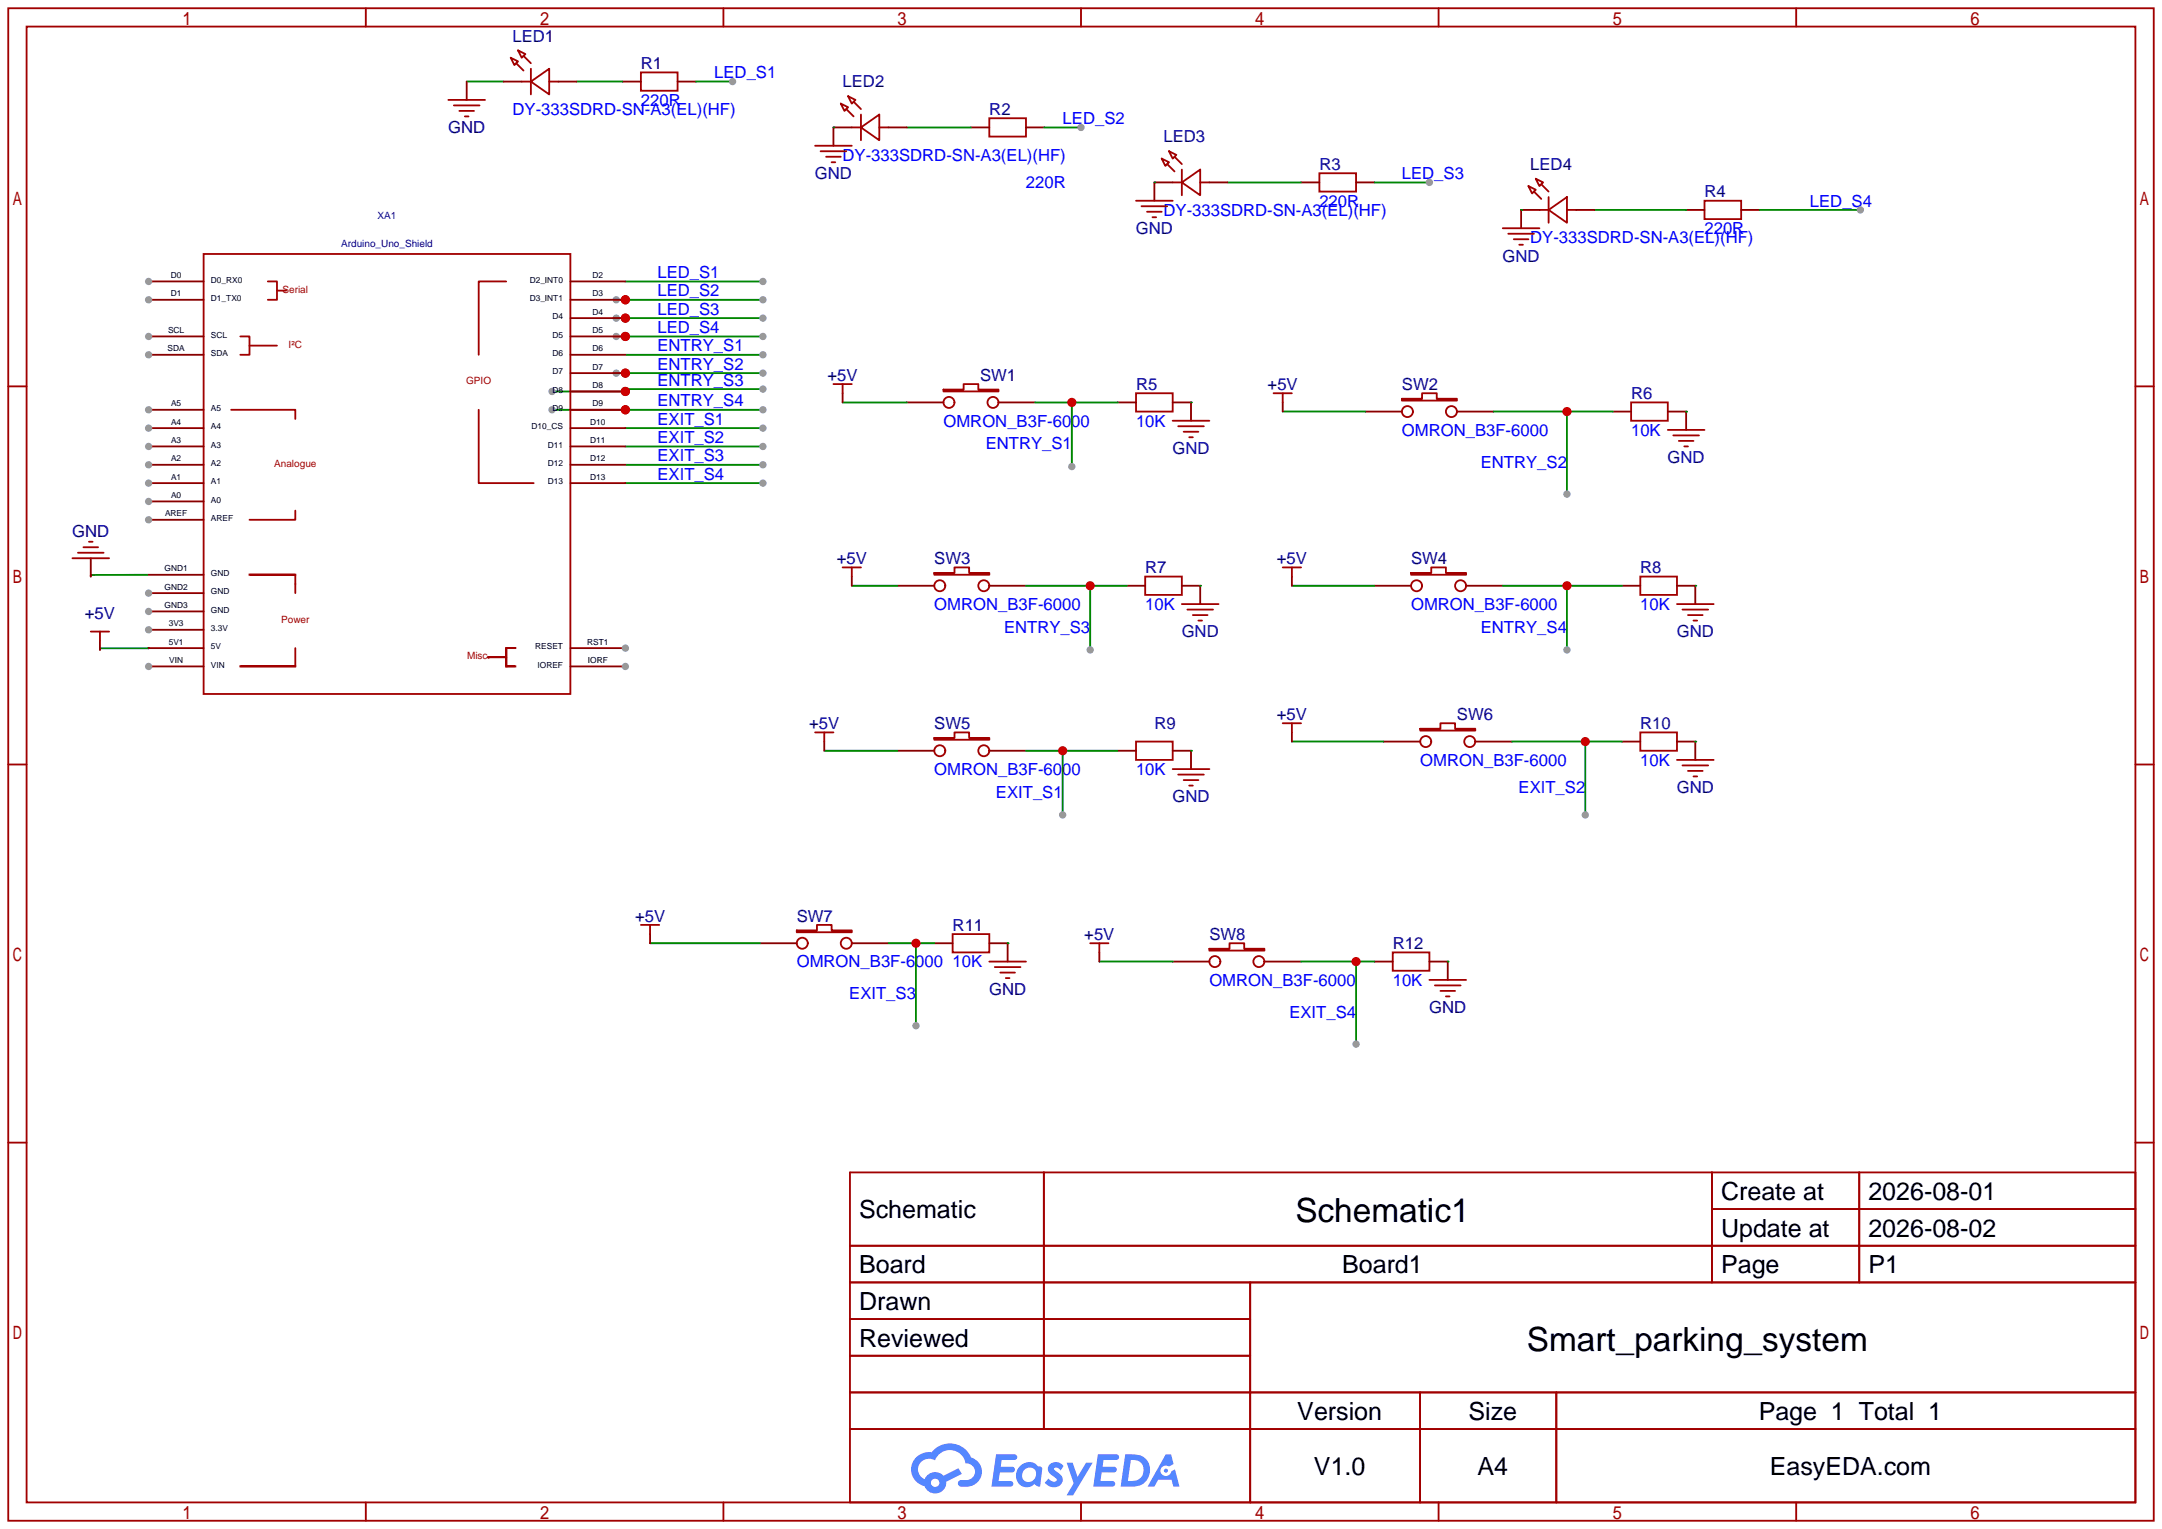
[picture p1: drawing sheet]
<svg xmlns="http://www.w3.org/2000/svg" width="299mm" height="212mm" viewBox="0 0 299 212" stroke-linecap="round" stroke-linejoin="round" font-family="sans-serif">
<g fill="none" stroke="#a10000" stroke-width=".25">
<path d="M1.1 1.1h297.2v209.6h-297.2zM3.7 3.7h292.1v204.5h-292.1zM50.7 1.1v2.6M100.2 1.1v2.6M149.7 1.1v2.6M199.3 1.1v2.6M248.8 1.1v2.6M1.1 53.5h2.6M295.8 53.5h2.5M1.1 105.9h2.6M295.8 105.9h2.5M1.1 158.3h2.6"/>
<path d="M295.8 158.3h2.5M117.7 162.4h178.1v45.8h-178.1zM117.7 172.6h178.1M117.7 177.7h178.1M144.6 162.4v35.6M173.2 177.7v30.5M237.1 162.4v15.3M237.1 167.5h58.7M257.5 162.4v15.3M117.7 182.8h55.5M117.7 192.9h178.1M117.7 187.8h55.5"/>
<path d="M117.7 198h178.1M196.7 192.9v15.3M215.6 192.9v15.3M50.7 208.2v2.5M100.2 208.2v2.5M149.7 208.2v2.5M199.3 208.2v2.5M248.8 208.2v2.5"/>
</g>
<g fill="#5487ff">
<path d="M145.5 202.8a1.3 1.3 0 0 1 1.8 .3l-.4 .6a.54 .54 0 0 0-.9-.2v.1a2.71 2.71 0 0 1 1.2 1.2 1.27 1.27 0 0 1-.9 1.2 1.27 1.27 0 0 1-1.4-.4l-.2-.2 .5-.6a.7 .7 0 0 0 1.2 .3l-.1-.2a2.92 2.92 0 0 1-1.1-1.2 .84 .84 0 0 1 .3-.9z"/>
<path d="M147.7 202.7h.9l.7 1.9 1.1-1.9h.9l-2.7 4.5h-.9l1-1.7z"/>
<path d="M138 201.5h1.6a1.31 1.31 0 0 1 1.2 .2 .4 .4 0 0 1-.3 .6h-1.8l-.1 .9h1.6a.4 .4 0 0 1 .4 .4 .4 .4 0 0 1-.4 .4h-1.7l-.2 1.2h.8a1.23 1.23 0 0 1 1.2 .2 .39 .39 0 0 1-.3 .6h-2.7z"/>
<path d="M152.1 201.5h1.6a1.32 1.32 0 0 1 1.3 .2 .39 .39 0 0 1-.4 .6h-1.7l-.2 .9h1.7a.4 .4 0 0 1 .3 .4 .4 .4 0 0 1-.4 .4h-1.7l-.2 1.2h.8a1.23 1.23 0 0 1 1.2 .2 .39 .39 0 0 1-.3 .6h-2.7z"/>
<path d="M161.5 201.5h.7l.4 1.3-.7 .4a.75 .75 0 0 0-1.1 .3 .75 .75 0 0 0 .5 1 .75 .75 0 0 0 .9-.6l.6-.3 .6 2.4h-.9l-.2-1h-1.9l-.5 1h-.9z"/>
<path d="M155.9 201.5l-.7 4.5a6.3 6.3 0 0 0 2.9-.3 2.26 2.26 0 0 0 1.1-2.8 2.26 2.26 0 0 0-2.6-1.4zM156.6 202.3a1.47 1.47 0 0 1 1.8 1.3 1.47 1.47 0 0 1-1.5 1.6h-.7z"/>
<path d="M141.3 203.1a1.62 1.62 0 0 0-.4 2.1 1.62 1.62 0 0 0 2 .7l.4-.3 .3 .3 .5 .1 .3-2.5-.2-.3h-.2a.57 .57 0 0 1-.6-.4 1.73 1.73 0 0 0-2.1 .3zM141.9 203.6a.95 .95 0 0 1 1.4 0 .95 .95 0 0 1 0 1.3 .96 .96 0 0 1-1.5 .2 .96 .96 0 0 1 .1-1.5z"/>
<path d="M126.9 201.9a2.37 2.37 0 0 0 1.2 4 1.54 1.54 0 0 0 1.7 1 1.54 1.54 0 0 0 1.3-1.6l2.1-1.1-.5-.8-2 1.1a1.57 1.57 0 0 0-2.6 .4 1.5 1.5 0 0 1-.8-2.1 1.5 1.5 0 0 1 2.2-.5 2.23 2.23 0 0 1 2.3-1.4 2.23 2.23 0 0 1 2 1.8 1.16 1.16 0 0 1 1.2 1.1 1.16 1.16 0 0 1-1 1.3h-.7a.47 .47 0 0 0-.6 .3 .47 .47 0 0 0 .4 .6 2.33 2.33 0 0 0 2.9-2.1 2.1 2.1 0 0 0-1.5-2 3.2 3.2 0 0 0-5.4-.7h-.4a2.55 2.55 0 0 0-1.8 .7zM129 205.4a.58 .58 0 0 1 1.1 0 .58 .58 0 0 1-1.1 0z"/>
<circle cx="161.5" cy="203.8" r=".28"/>
</g>
<g fill="none" stroke="#a10000" stroke-width=".25">
<path d="M88.8 10h5.1v2.6h-5.1zM137 16.4h5.1v2.5h-5.1zM182.8 24h5v2.5h-5zM236.1 27.8h5.1v2.6h-5.1zM130.7 54h2.8v-.8h2v.8h2.8v.2h-7.6zM157.4 54.5h5v2.5h-5zM194.2 55.2h2.8v-.7h2v.7h2.8v.3h-7.6zM225.9 55.8h5.1v2.5h-5.1zM129.4 79.4h2.8v-.8h2v.8h2.8v.2h-7.6zM158.6 79.9h5.1v2.5h-5.1zM195.5 79.4h2.7v-.8h2.1v.8h2.8v.2h-7.6zM227.2 79.9h5.1v2.5h-5.1z"/>
<path d="M129.4 102.2h2.8v-.7h2v.7h2.8v.3h-7.6zM157.4 102.7h5v2.6h-5zM196.7 101h2.8v-.8h2v.8h2.8v.2h-7.6zM227.2 101.5h5.1v2.5h-5.1zM110.4 128.9h2.8v-.8h2v.8h2.8v.3h-7.6zM132 129.4h5v2.6h-5zM167.5 131.4h2.8v-.7h2v.7h2.8v.3h-7.6zM192.9 132h5.1v2.5h-5.1z"/>
<circle cx="131.4" cy="55.8" r=".76"/>
<circle cx="137.5" cy="55.8" r=".76"/>
<circle cx="194.9" cy="57" r=".76"/>
<circle cx="201" cy="57" r=".76"/>
<circle cx="130.2" cy="81.2" r=".76"/>
<circle cx="136.3" cy="81.2" r=".76"/>
<circle cx="196.2" cy="81.2" r=".76"/>
<circle cx="202.3" cy="81.2" r=".76"/>
<circle cx="130.2" cy="104" r=".76"/>
<circle cx="136.3" cy="104" r=".76"/>
<circle cx="197.5" cy="102.7" r=".76"/>
<circle cx="203.6" cy="102.7" r=".76"/>
<circle cx="111.1" cy="130.7" r=".76"/>
<circle cx="117.2" cy="130.7" r=".76"/>
<circle cx="168.3" cy="133.2" r=".76"/>
<circle cx="174.4" cy="133.2" r=".76"/>
</g>
<g fill="none" stroke="#870000" stroke-width=".25">
<path d="M86.2 11.3h2.6M93.9 11.3h2.5M134.5 17.7h2.5M142.1 17.7h2.6M180.2 25.3h2.6M187.8 25.3h2.6M233.6 29.1h2.5M241.2 29.1h2.5M125.6 55.8h5.1M138.3 55.8h5.1M154.8 55.8h2.6M162.4 55.8h2.6"/>
<path d="M189.1 57h5.1M201.8 57h5.1M223.4 57h2.5M231 57h2.6M124.3 81.2h5.1M137 81.2h5.1M156.1 81.2h2.5M163.7 81.2h2.5M190.4 81.2h5.1M203.1 81.2h5.1M224.7 81.2h2.5M232.3 81.2h2.5"/>
<path d="M124.3 104h5.1M137 104h5.1M154.8 104h2.6M162.4 104h2.6M191.6 102.7h5.1M204.3 102.7h5.1M224.7 102.7h2.5M232.3 102.7h2.5M105.3 130.7h5.1M118 130.7h5.1M129.4 130.7h2.6M137 130.7h2.6"/>
<path d="M162.4 133.2h5.1M175.1 133.2h5.1M190.4 133.2h2.5M198 133.2h2.5"/>
</g>
<path d="M86.6 39h19.1" fill="none" stroke="#008700" stroke-width=".25"/>
<circle cx="105.7" cy="39" r=".51" fill="#999"/>
<path d="M85.4 41.5h20.3" fill="none" stroke="#008700" stroke-width=".25"/>
<circle cx="86.6" cy="41.5" r=".63" fill="#c00"/>
<g fill="#999">
<circle cx="105.7" cy="41.5" r=".51"/>
<circle cx="85.4" cy="41.5" r=".51"/>
</g>
<path d="M85.4 44.1h20.3" fill="none" stroke="#008700" stroke-width=".25"/>
<circle cx="86.6" cy="44.1" r=".63" fill="#c00"/>
<g fill="#999">
<circle cx="105.7" cy="44.1" r=".51"/>
<circle cx="85.4" cy="44.1" r=".51"/>
</g>
<path d="M85.4 46.6h20.3" fill="none" stroke="#008700" stroke-width=".25"/>
<circle cx="86.6" cy="46.6" r=".63" fill="#c00"/>
<g fill="#999">
<circle cx="85.4" cy="46.6" r=".51"/>
<circle cx="105.7" cy="46.6" r=".51"/>
</g>
<path d="M86.6 49.2h19.1" fill="none" stroke="#008700" stroke-width=".25"/>
<circle cx="105.7" cy="49.2" r=".51" fill="#999"/>
<path d="M85.4 51.7h20.3" fill="none" stroke="#008700" stroke-width=".25"/>
<circle cx="86.6" cy="51.7" r=".63" fill="#c00"/>
<g fill="#999">
<circle cx="85.4" cy="51.7" r=".51"/>
<circle cx="105.7" cy="51.7" r=".51"/>
</g>
<path d="M105.7 53.9h-19.1v.3h-10.1" fill="none" stroke="#008700" stroke-width=".25"/>
<circle cx="86.6" cy="54.2" r=".63" fill="#c00"/>
<g fill="#999">
<circle cx="105.7" cy="53.9" r=".51"/>
<circle cx="76.5" cy="54.2" r=".51"/>
</g>
<path d="M76.5 56.8h29.2" fill="none" stroke="#008700" stroke-width=".25"/>
<circle cx="86.6" cy="56.8" r=".63" fill="#c00"/>
<g fill="#999">
<circle cx="76.5" cy="56.8" r=".51"/>
<circle cx="105.7" cy="56.8" r=".51"/>
</g>
<path d="M86.6 59.3h19.1" fill="none" stroke="#008700" stroke-width=".25"/>
<circle cx="105.7" cy="59.3" r=".51" fill="#999"/>
<path d="M86.6 61.9h19.1" fill="none" stroke="#008700" stroke-width=".25"/>
<circle cx="105.7" cy="61.9" r=".51" fill="#999"/>
<path d="M86.6 64.4h19.1" fill="none" stroke="#008700" stroke-width=".25"/>
<circle cx="105.7" cy="64.4" r=".51" fill="#999"/>
<path d="M86.6 66.9h19.1" fill="none" stroke="#008700" stroke-width=".25"/>
<circle cx="105.7" cy="66.9" r=".51" fill="#999"/>
<path d="M96.4 11.3h5.1" fill="none" stroke="#008700" stroke-width=".25"/>
<circle cx="101.5" cy="11.3" r=".51" fill="#999"/>
<path d="M64.6 11.3h5.1M79.9 11.3h6.3M125.6 17.7h8.9M144.7 17.7h5" fill="none" stroke="#008700" stroke-width=".25"/>
<circle cx="149.7" cy="17.7" r=".51" fill="#999"/>
<path d="M170.1 25.3h10.1M190.4 25.3h7.6" fill="none" stroke="#008700" stroke-width=".25"/>
<circle cx="198" cy="25.3" r=".51" fill="#999"/>
<path d="M220.9 29.1h12.7M243.7 29.1h14" fill="none" stroke="#008700" stroke-width=".25"/>
<circle cx="257.7" cy="29.1" r=".51" fill="#999"/>
<path d="M116.7 55.8h8.9M177.7 57h11.4M118 81.2h6.3M178.9 81.2h11.5M114.2 104h10.1M178.9 102.7h12.7M90 130.7h15.3M123.1 130.7h6.3M126.9 130.7v11.4M152.3 133.2h10.1" fill="none" stroke="#008700" stroke-width=".25"/>
<circle cx="126.9" cy="130.7" r=".63" fill="#c00"/>
<circle cx="126.9" cy="142.1" r=".51" fill="#999"/>
<path d="M180.2 133.2h10.2M187.8 133.2v11.5" fill="none" stroke="#008700" stroke-width=".25"/>
<circle cx="187.8" cy="133.2" r=".63" fill="#c00"/>
<circle cx="187.8" cy="144.7" r=".51" fill="#999"/>
<path d="M142.1 104h12.7M147.2 104v8.9" fill="none" stroke="#008700" stroke-width=".25"/>
<circle cx="147.2" cy="104" r=".63" fill="#c00"/>
<circle cx="147.2" cy="112.9" r=".51" fill="#999"/>
<path d="M209.4 102.7h15.3M219.6 102.7v10.2" fill="none" stroke="#008700" stroke-width=".25"/>
<circle cx="219.6" cy="102.7" r=".63" fill="#c00"/>
<circle cx="219.6" cy="112.9" r=".51" fill="#999"/>
<path d="M142.1 81.2h14M151 81.2v8.8" fill="none" stroke="#008700" stroke-width=".25"/>
<circle cx="151" cy="81.2" r=".63" fill="#c00"/>
<circle cx="151" cy="90" r=".51" fill="#999"/>
<path d="M208.2 81.2h16.5M217 81.2v8.8" fill="none" stroke="#008700" stroke-width=".25"/>
<circle cx="217" cy="81.2" r=".63" fill="#c00"/>
<circle cx="217" cy="90" r=".51" fill="#999"/>
<path d="M143.4 55.8h11.4M148.5 55.8v8.8" fill="none" stroke="#008700" stroke-width=".25"/>
<circle cx="148.5" cy="55.8" r=".63" fill="#c00"/>
<circle cx="148.5" cy="64.6" r=".51" fill="#999"/>
<path d="M206.9 57h16.5M217 57v11.5" fill="none" stroke="#008700" stroke-width=".25"/>
<circle cx="217" cy="57" r=".63" fill="#c00"/>
<circle cx="217" cy="68.5" r=".51" fill="#999"/>
<g fill="none" stroke="#a10000" stroke-width=".25">
<path d="M62.1 13.8h5.1M62.9 14.6h3.5M63.6 15.4h2.1M64.4 16.1h.5M70.7 8l1.1 .5-.6 .5zM71.5 8.8l1 1M71.8 7l1 .5-.5 .5zM72.3 11.3h1.2M72.5 7.7l1 1.1M73.5 11.3l2.6-1.8v3.6zM73.5 9.5v3.6M76.1 11.3h1.2"/>
<path d="M116.5 14.4l1 .5-.5 .5zM117.2 15.1l1 1M117.5 13.3l1 .5-.5 .6zM118 17.7h1.3M118.2 14.1l1.1 1M119.3 17.7l2.5-1.8v3.5zM119.3 15.9v3.5M121.8 17.7h1.3M28.2 35.2h50.8v60.9h-50.8zM37.1 39h1.3v2.5h-1.3M70.1 39h-3.8v10.2M112.9 20.2h5.1"/>
<path d="M113.7 21h3.5M114.4 21.7h2.1M115.2 22.5h.5M157.4 27.8h5M158.1 28.6h3.6M158.9 29.3h2M159.6 30.1h.5M160.9 22l1 .5-.5 .5zM161.7 22.7l1 1M161.9 21l1 .5-.5 .5zM162.4 25.3h1.3M162.7 21.7l1 1"/>
<path d="M163.7 25.3l2.5-1.8v3.6zM163.7 23.5v3.6M166.2 25.3h1.3M208.2 31.6h5M208.9 32.4h3.6M209.7 33.1h2M210.4 33.9h.5M211.7 25.8l1 .5-.5 .5zM212.5 26.5l1 1.1M212.7 24.8l1 .5-.5 .5zM213.2 29.1h1.3M213.5 25.5l1 1"/>
<path d="M214.5 29.1l2.5-1.8v3.6zM214.5 27.3v3.6M217 29.1h1.3M32 56.8h8.9v1.2M33.3 46.6h1.3v2.6h-1.3M34.6 47.9h3.8M38.4 40.3h1.2M66.3 56.8v10.1h7.6M115.4 53.2h2.6M116.7 53.2v1.3M162.4 58.3h5.1M163.2 59.1h3.6"/>
<path d="M164 59.8h2M176.4 54.5h2.5M177.7 54.5v1.3M231 59.6h5.1M10 77.3h5.1M10.8 76.6h3.6M11.6 75.8h2M12.3 75.1h.5M34.6 79.6h6.3zM40.9 70.7v1.3h-6.3M40.9 79.6v2.6M116.7 78.6h2.6"/>
<path d="M118 78.6v1.3M164.7 60.6h.5M177.7 78.6h2.5M178.9 78.6v1.3M231.8 60.3h3.5M232.5 61.1h2.1M233.3 61.8h.5M12.6 87.5h2.5M13.8 87.5v1.3M33.3 92.3h7.6zM40.9 89.8v2.5M67.6 91l2.5 .1z"/>
<path d="M70.1 89.8v2.5zM70.1 92.3h1.3zM70.1 89.8h1.3zM163.7 83.7h5.1M164.5 84.5h3.5M165.2 85.2h2.1M166 86h.5M232.3 83.7h5.1M233 84.5h3.6M233.8 85.2h2M234.6 86h.5M112.9 101.5h2.5"/>
<path d="M114.2 101.5v1.2M162.4 106.6h5.1M163.2 107.3h3.6M164 108.1h2M164.7 108.8h.5M177.7 100.2h2.5M178.9 100.2v1.3M232.3 105.3h5.1M233 106h3.6M233.8 106.8h2M234.6 107.6h.5M88.8 128.1h2.5"/>
<path d="M90 128.1v1.3M137 133.2h5.1M137.8 134h3.6M138.6 134.7h2M139.3 135.5h.5M151 130.7h2.5M152.3 130.7v1.3M198 135.8h5.1M198.8 136.5h3.5M199.5 137.3h2M200.3 138h.5"/>
</g>
<g fill="none" stroke="#870000" stroke-width=".25">
<path d="M64.6 11.3v2.5M69.7 11.3h2.6M77.3 11.3h2.6M118 17.7h-2.6v2.5M123.1 17.7h2.5M162.4 25.3h-2.5v2.5M167.5 25.3h2.6M213.2 29.1h-2.5v2.5M218.3 29.1h2.6M116.7 54.5v1.3M165 55.8v2.5M177.7 55.8v1.2"/>
<path d="M233.6 57v2.6M12.6 77.3v2.6M118 79.9v1.3M178.9 79.9v1.3M13.8 88.8v1.2M20.6 87.3h7.6M166.2 81.2v2.5M234.8 81.2v2.5M114.2 102.7v1.3M165 104v2.6M178.9 101.5v1.2M234.8 102.7v2.6"/>
<path d="M90 129.4v1.3M139.6 130.7v2.5M152.3 132v1.2M200.5 133.2v2.6"/>
</g>
<g fill="none" stroke="#008700" stroke-width=".25">
<path d="M115.4 17.7h.1M159.9 25.3h.1M210.7 29.1h.1M165 55.8h.1M233.6 57h.1M20.6 79.6l-8 .1v.2M20.6 89.7v.1h-6.8v.2M166.2 81.2h.1M234.8 81.2h.1M165 104h.1M234.8 102.7h.1M139.6 130.7h.1"/>
<path d="M200.5 133.2h.1"/>
</g>
<circle cx="20.6" cy="87.3" r=".51" fill="#999"/>
<path d="M20.6 69.5h7.6M20.6 89.8h7.6" fill="none" stroke="#870000" stroke-width=".25"/>
<circle cx="20.6" cy="69.5" r=".51" fill="#999"/>
<path d="M20.6 66.9h7.6" fill="none" stroke="#870000" stroke-width=".25"/>
<circle cx="20.6" cy="66.9" r=".51" fill="#999"/>
<path d="M20.6 64.4h7.6" fill="none" stroke="#870000" stroke-width=".25"/>
<circle cx="20.6" cy="64.4" r=".51" fill="#999"/>
<path d="M20.6 61.9h7.6" fill="none" stroke="#870000" stroke-width=".25"/>
<circle cx="20.6" cy="61.9" r=".51" fill="#999"/>
<path d="M20.6 59.3h7.6" fill="none" stroke="#870000" stroke-width=".25"/>
<circle cx="20.6" cy="59.3" r=".51" fill="#999"/>
<path d="M20.6 56.8h7.6" fill="none" stroke="#870000" stroke-width=".25"/>
<circle cx="20.6" cy="56.8" r=".51" fill="#999"/>
<path d="M20.6 72h7.6" fill="none" stroke="#870000" stroke-width=".25"/>
<circle cx="20.6" cy="72" r=".51" fill="#999"/>
<path d="M20.6 39h7.6" fill="none" stroke="#870000" stroke-width=".25"/>
<circle cx="20.6" cy="39" r=".51" fill="#999"/>
<path d="M20.6 41.5h7.6" fill="none" stroke="#870000" stroke-width=".25"/>
<circle cx="20.6" cy="41.5" r=".51" fill="#999"/>
<path d="M79 39h7.6M79 59.3h7.6M79 41.5h7.6M79 61.9h7.6M79 64.4h7.6M79 66.9h7.6" fill="none" stroke="#870000" stroke-width=".25"/>
<circle cx="86.6" cy="41.5" r=".63" fill="#c00"/>
<path d="M79 44.1h7.6" fill="none" stroke="#870000" stroke-width=".25"/>
<circle cx="86.6" cy="44.1" r=".63" fill="#c00"/>
<path d="M79 46.6h7.6" fill="none" stroke="#870000" stroke-width=".25"/>
<circle cx="86.6" cy="46.6" r=".63" fill="#c00"/>
<path d="M79 49.2h7.6M79 51.7h7.6" fill="none" stroke="#870000" stroke-width=".25"/>
<circle cx="86.6" cy="51.7" r=".63" fill="#c00"/>
<path d="M79 54.2h7.6" fill="none" stroke="#870000" stroke-width=".25"/>
<circle cx="86.6" cy="54.2" r=".63" fill="#c00"/>
<path d="M79 56.8h7.6" fill="none" stroke="#870000" stroke-width=".25"/>
<circle cx="86.6" cy="56.8" r=".63" fill="#c00"/>
<path d="M20.6 79.6h7.6M20.6 82.2h7.6" fill="none" stroke="#870000" stroke-width=".25"/>
<circle cx="20.6" cy="82.2" r=".51" fill="#999"/>
<path d="M20.6 84.7h7.6" fill="none" stroke="#870000" stroke-width=".25"/>
<circle cx="20.6" cy="84.7" r=".51" fill="#999"/>
<path d="M79 92.3h7.6" fill="none" stroke="#870000" stroke-width=".25"/>
<circle cx="86.6" cy="92.3" r=".51" fill="#999"/>
<path d="M79 89.8h7.6" fill="none" stroke="#870000" stroke-width=".25"/>
<circle cx="86.6" cy="89.8" r=".51" fill="#999"/>
<path d="M20.6 46.6h7.6" fill="none" stroke="#870000" stroke-width=".25"/>
<circle cx="20.6" cy="46.6" r=".51" fill="#999"/>
<path d="M20.6 49.2h7.6" fill="none" stroke="#870000" stroke-width=".25"/>
<circle cx="20.6" cy="49.2" r=".51" fill="#999"/>
<path d="M20.6 92.3h7.6" fill="none" stroke="#870000" stroke-width=".25"/>
<circle cx="20.6" cy="92.3" r=".51" fill="#999"/>
<g font-size="4.6">
<text x="179.4" y="169.4">Schematic1</text>
<text x="211.5" y="187.1">Smart_parking_system</text>
</g>
<g font-size="3.5">
<text x="238.4" y="166.2">Create at</text>
<text x="258.8" y="166.2">2026-08-01</text>
<text x="119" y="168.8">Schematic</text>
<text x="238.4" y="171.3">Update at</text>
<text x="258.8" y="171.3">2026-08-02</text>
<text x="119" y="176.4">Board</text>
<text x="185.9" y="176.4">Board1</text>
<text x="238.4" y="176.4">Page</text>
<text x="258.8" y="176.4">P1</text>
<text x="119" y="181.5">Drawn</text>
<text x="119" y="186.6">Reviewed</text>
<text x="179.7" y="196.7">Version</text>
<text x="203.4" y="196.7">Size</text>
<text x="243.6" y="196.7">Page 1 Total 1</text>
<text x="182" y="204.3">V1.0</text>
<text x="204.7" y="204.3">A4</text>
<text x="245.1" y="204.3">EasyEDA.com</text>
</g>
<g font-size="2.3" fill="#000080">
<text x="71" y="5.8">LED1</text>
<text x="88.8" y="9.6">R1</text>
<text x="116.7" y="12.1">LED2</text>
<text x="137" y="15.9">R2</text>
<text x="62.1" y="18.5">GND</text>
<text x="161.2" y="19.7">LED3</text>
<text x="182.8" y="23.5">R3</text>
<text x="212" y="23.5">LED4</text>
<text x="112.9" y="24.8">GND</text>
<text x="236.1" y="27.4">R4</text>
<text x="157.3" y="32.4">GND</text>
<text x="208.1" y="36.2">GND</text>
<text x="114.6" y="52.8">+5V</text>
<text x="135.8" y="52.8">SW1</text>
<text x="157.4" y="54">R5</text>
<text x="175.6" y="54">+5V</text>
<text x="194.2" y="54">SW2</text>
<text x="225.9" y="55.3">R6</text>
<text x="162.4" y="62.9">GND</text>
<text x="231" y="64.2">GND</text>
<text x="10" y="74.3">GND</text>
<text x="115.9" y="78.2">+5V</text>
<text x="129.4" y="78.2">SW3</text>
<text x="158.6" y="79.4">R7</text>
<text x="176.9" y="78.2">+5V</text>
<text x="195.5" y="78.2">SW4</text>
<text x="227.2" y="79.4">R8</text>
<text x="11.8" y="85.8">+5V</text>
<text x="163.7" y="88.3">GND</text>
<text x="232.3" y="88.3">GND</text>
<text x="112.1" y="101">+5V</text>
<text x="129.4" y="101">SW5</text>
<text x="159.9" y="101">R9</text>
<text x="176.9" y="99.7">+5V</text>
<text x="201.8" y="99.7">SW6</text>
<text x="227.2" y="101">R10</text>
<text x="162.4" y="111.2">GND</text>
<text x="232.3" y="109.9">GND</text>
<text x="88" y="127.7">+5V</text>
<text x="110.4" y="127.7">SW7</text>
<text x="132" y="129">R11</text>
<text x="150.2" y="130.2">+5V</text>
<text x="167.5" y="130.2">SW8</text>
<text x="192.9" y="131.5">R12</text>
<text x="137" y="137.8">GND</text>
<text x="198" y="140.4">GND</text>
</g>
<g font-size="2.3" fill="#00f">
<text x="98.9" y="10.8">LED_S1</text>
<text x="71" y="15.9">DY-333SDRD-SN-A3(EL)(HF)</text>
<text x="88.8" y="14.7">220R</text>
<text x="147.2" y="17.2">LED_S2</text>
<text x="116.7" y="22.3">DY-333SDRD-SN-A3(EL)(HF)</text>
<text x="142.1" y="26.1">220R</text>
<text x="161.2" y="29.9">DY-333SDRD-SN-A3(EL)(HF)</text>
<text x="182.8" y="28.6">220R</text>
<text x="194.2" y="24.8">LED_S3</text>
<text x="250.7" y="28.6">LED_S4</text>
<text x="212" y="33.7">DY-333SDRD-SN-A3(EL)(HF)</text>
<text x="236.1" y="32.4">220R</text>
<text x="91.1" y="38.5">LED_S1</text>
<text x="91.1" y="41.1">LED_S2</text>
<text x="91.1" y="43.6">LED_S3</text>
<text x="91.1" y="46.2">LED_S4</text>
<text x="91.1" y="48.7">ENTRY_S1</text>
<text x="91.1" y="51.2">ENTRY_S2</text>
<text x="91.1" y="53.4">ENTRY_S3</text>
<text x="91.1" y="56.3">ENTRY_S4</text>
<text x="91.1" y="58.9">EXIT_S1</text>
<text x="130.7" y="59.1">OMRON_B3F-6000</text>
<text x="157.4" y="59.1">10K</text>
<text x="91.1" y="61.4">EXIT_S2</text>
<text x="91.1" y="63.9">EXIT_S3</text>
<text x="136.5" y="62.3">ENTRY_S1</text>
<text x="194.2" y="60.4">OMRON_B3F-6000</text>
<text x="205.1" y="64.8">ENTRY_S2</text>
<text x="225.9" y="60.4">10K</text>
<text x="91.1" y="66.5">EXIT_S4</text>
<text x="129.4" y="84.5">OMRON_B3F-6000</text>
<text x="139.1" y="87.7">ENTRY_S3</text>
<text x="158.6" y="84.5">10K</text>
<text x="195.5" y="84.5">OMRON_B3F-6000</text>
<text x="205.1" y="87.7">ENTRY_S4</text>
<text x="227.2" y="84.5">10K</text>
<text x="129.4" y="107.4">OMRON_B3F-6000</text>
<text x="157.4" y="107.4">10K</text>
<text x="196.7" y="106.1">OMRON_B3F-6000</text>
<text x="227.2" y="106.1">10K</text>
<text x="138" y="110.5">EXIT_S1</text>
<text x="210.3" y="109.9">EXIT_S2</text>
<text x="110.4" y="134">OMRON_B3F-6000</text>
<text x="132" y="134">10K</text>
<text x="167.5" y="136.6">OMRON_B3F-6000</text>
<text x="192.9" y="136.6">10K</text>
<text x="117.6" y="138.5">EXIT_S3</text>
<text x="178.6" y="141">EXIT_S4</text>
</g>
<g font-size="1.4" fill="#000080">
<text x="47.3" y="34.2">Arduino_Uno_Shield</text>
<text x="52.3" y="30.4">XA1</text>
</g>
<g font-size="1.4" fill="#a00000">
<text x="39.1" y="40.6">Serial</text>
<text x="40" y="48.2">I²C</text>
<text x="64.6" y="53.3">GPIO</text>
<text x="38" y="64.7">Analogue</text>
<text x="38.9" y="86.3">Power</text>
<text x="64.7" y="91.4">Misc.</text>
</g>
<g font-size="1.2">
<text x="23.7" y="38.5">D0</text>
<text x="23.7" y="41.1">D1</text>
<text x="29.2" y="39.2">D0_RX0</text>
<text x="29.2" y="41.7">D1_TX0</text>
<text x="73.4" y="39.2">D2_INT0</text>
<text x="73.4" y="41.7">D3_INT1</text>
<text x="82.1" y="38.5">D2</text>
<text x="82.1" y="41.1">D3</text>
<text x="23.3" y="46.2">SCL</text>
<text x="29.2" y="46.8">SCL</text>
<text x="76.5" y="44.2">D4</text>
<text x="76.5" y="46.8">D5</text>
<text x="82.1" y="43.6">D4</text>
<text x="82.1" y="46.2">D5</text>
<text x="23.2" y="48.7">SDA</text>
<text x="29.2" y="49.3">SDA</text>
<text x="76.5" y="49.3">D6</text>
<text x="76.5" y="51.9">D7</text>
<text x="82.1" y="48.7">D6</text>
<text x="82.1" y="51.2">D7</text>
<text x="82.1" y="53.8">D8</text>
<text x="23.7" y="58.9">A4</text>
<text x="23.7" y="56.3">A5</text>
<text x="29.2" y="59.5">A4</text>
<text x="29.2" y="56.9">A5</text>
<text x="73.6" y="59.5">D10_CS</text>
<text x="76.5" y="54.4">D8</text>
<text x="76.5" y="56.9">D9</text>
<text x="81.8" y="58.9">D10</text>
<text x="82.1" y="56.3">D9</text>
<text x="23.7" y="63.9">A2</text>
<text x="23.7" y="61.4">A3</text>
<text x="29.2" y="64.6">A2</text>
<text x="29.2" y="62">A3</text>
<text x="75.9" y="62">D11</text>
<text x="75.9" y="64.6">D12</text>
<text x="81.8" y="61.4">D11</text>
<text x="81.8" y="63.9">D12</text>
<text x="22.9" y="71.6">AREF</text>
<text x="23.7" y="69">A0</text>
<text x="23.7" y="66.5">A1</text>
<text x="29.2" y="69.6">A0</text>
<text x="29.2" y="67.1">A1</text>
<text x="75.9" y="67.1">D13</text>
<text x="81.8" y="66.5">D13</text>
<text x="29.2" y="72.2">AREF</text>
<text x="22.8" y="79.2">GND1</text>
<text x="22.8" y="81.7">GND2</text>
<text x="29.2" y="79.8">GND</text>
<text x="29.2" y="82.3">GND</text>
<text x="22.8" y="84.3">GND3</text>
<text x="23.4" y="86.8">3V3</text>
<text x="23.4" y="89.3">5V1</text>
<text x="29.2" y="87.4">3.3V</text>
<text x="29.2" y="90">5V</text>
<text x="29.2" y="84.9">GND</text>
<text x="74.1" y="90">RESET</text>
<text x="81.3" y="89.3">RST1</text>
<text x="23.4" y="91.9">VIN</text>
<text x="29.2" y="92.5">VIN</text>
<text x="74.5" y="92.5">IOREF</text>
<text x="81.4" y="91.9">IORF</text>
</g>
</svg>
